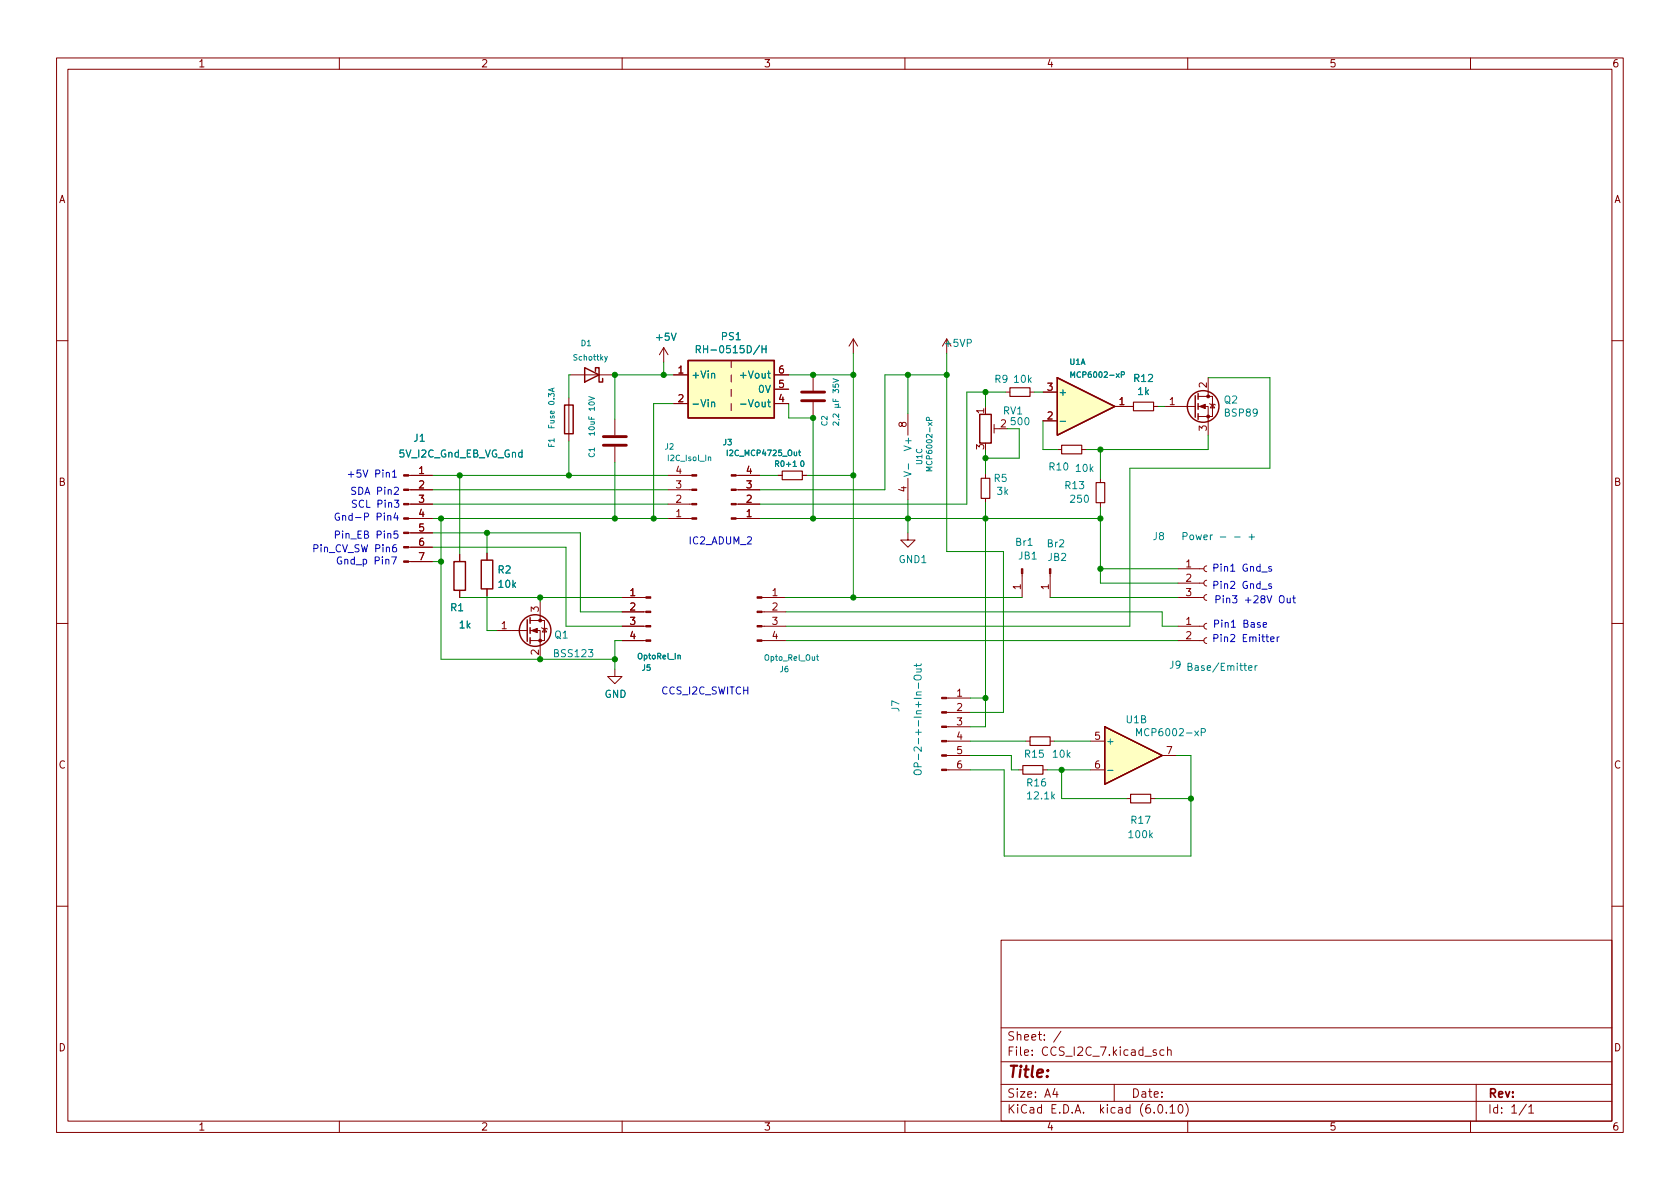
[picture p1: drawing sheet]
<svg xmlns="http://www.w3.org/2000/svg" width="297mm" height="210mm" viewBox="0 0 297 210" stroke-linecap="round" stroke-linejoin="round" font-family="sans-serif">
<g fill="none" stroke="#840000" stroke-width=".18">
<path d="M10 10.2h277v190.1h-277zM12 12.2h273v186.1h-273zM60 10.2v2M110 10.2v2M160 10.2v2M210 10.2v2M260 10.2v2M150.9 59.9l-.8 1.3M150.9 59.9v2.6M150.9 59.9l.7 1.3M10 60.2h2M100.6 70.4v7.6"/>
<path d="M100.8 66.3h7.7M108.7 74.2v2.8M108.7 79v2.8M117.3 61.5l-.7 1.2M117.3 61.5v2.5M117.3 61.5l.8 1.2M119.1 66.3h2.6M119.1 71.4h2.6M129.3 63.7v1.3M129.3 66.3v1.3M129.3 68.8v1.3M129.3 71.4v1.2"/>
<path d="M136.9 66.3h2.5M136.9 71.4h2.5M136.9 68.8h2.5M143.8 66.3v2.8M143.8 71.1v2.8M160.5 73.1v3.9M166.6 61.2l.8-1.3v2.6M175.8 75.1v1.5M175.8 75.8h1M177.8 69.3h.8M182.1 69.3h.8M184.4 69.3h2.5"/>
<path d="M184.4 74.4h2.5M186.9 79.5h.8M191.3 79.5h.7M197.1 71.9h3.3M204 71.9h.7M206 71.9h5.3M211.8 71.9h1.8v5.1M211.8 70.1h2.6v3.6h-2.6M213.6 66.8v3.3M213.9 71.4l.1 .1h.8l.1 .1M214.4 71.5l.4 .6h-.8zM285 60.2h2"/>
<path d="M72.2 99.3h4.3M72.2 96.8h4.3M72.2 94.2h4.3M72.2 91.7h4.3M72.2 89.1h4.3M72.2 86.6h4.3M72.2 84.1h4.3M81.3 98v1.3M86.1 97.8v1.3M118.1 91.7h4.2M118.1 89.1h4.2M118.1 86.6h4.2"/>
<path d="M118.1 84.1h4.2M130.1 91.7h4.3M130.1 89.1h4.3M130.1 86.6h4.3M130.1 84.1h4.3M137.5 84.1h.8M141.9 84.1h.7M160.5 94.2v1.3h1.3l-1.3 1.3-1.2-1.3h1.2M160.5 84.6v3.8M174.2 83.8v.8M174.2 88.1v.8M194.6 84.6v.7"/>
<path d="M194.6 88.9v.8M10 110.2h2M81.3 104.4v1.3M86.1 104.1v1.3M87.9 111.5h5.3M93.7 111.5h1.8v5.1M93.7 109.7h2.6v3.6h-2.6M95.5 106.4v3.3M95.8 111l.1 .1h.7l.2 .1M96.3 111.1l.3 .7h-.7zM108.7 118.4v1.2h1.3l-1.3 1.3-1.3-1.3h1.3M110 105.7h4.2"/>
<path d="M110 113.3h4.2M110 110.7h4.2M110 108.2h4.2M134.7 105.7h4.2M134.7 113.3h4.2M134.7 110.7h4.2M134.7 108.2h4.2M180.7 101.4v4.3M185.7 101.4v4.3M208.3 105.7h4.6M208.3 103.1h4.6M208.3 100.6h4.6"/>
<path d="M208.3 113.3h4.6M208.3 110.7h4.6M213.4 105.2l-.4 .1-.1 .4 .1 .3 .4 .2M213.4 102.6l-.4 .2-.1 .3 .1 .4 .4 .1M213.4 100.1l-.4 .1-.1 .4 .1 .3 .4 .2M213.4 112.8l-.4 .1-.1 .4 .1 .3 .4 .2M213.4 110.2l-.4 .2-.1 .3 .1 .4 .4 .1M285 110.2h2M167.4 136.1h4.2M167.4 133.6h4.2M167.4 131.1h4.2M167.4 128.5h4.2"/>
<path d="M167.4 126h4.2M167.4 123.4h4.2M180.1 136.1h.7M181.4 131.1h.7M184.4 136.1h.8M185.7 131.1h.7M192.8 136.1h2.5M192.8 131.1h2.5M205.5 133.6h2.5M199.1 141.2h.8M203.5 141.2h.7M10 160.2h2"/>
<path d="M177 166.3h108v32h-108zM285 160.2h2M60 198.3v2M110 198.3v2M160 198.3v2M177 194.8h108M177 191.8h108M177 187.8h108M177 181.8h108M186.5 192.5l-.4 1h1M186.9 193v1M187.6 182.4l-1.3 1.9"/>
<path d="M197 191.8v3M204.4 185.7l-.3-.1-.2 .2v.3l.5 .1v.4h-.5M204.9 195.4l.2-.1a.81 .81 0 0 1 .6 .7 .81 .81 0 0 1-.3 .8h-.2a.81 .81 0 0 1-.6-.6 .81 .81 0 0 1 .3-.8zM205.8 185.7l-.4-.1-.3 .3v.4l.1 .3h.6M206.2 196.7v.1M206.4 185.8l.2-.2 .4 .1 .1 .9M206.4 185.1v1.5M206.9 195.8l.4-.5v1.5M206.9 196.8h.8M208.5 195.4l.1-.1a.81 .81 0 0 1 .6 .7 .81 .81 0 0 1-.3 .8h-.1a.81 .81 0 0 1-.6-.6 .81 .81 0 0 1 .3-.8zM209.6 195.1a1.72 1.72 0 0 1 0 2.3M210 198.3v2"/>
<path d="M260 198.3v2M261 191.8v6.5M269.9 195.3l-1.3 1.9M270.3 195.8l.4-.5v1.5M270.3 196.8h.9"/>
</g>
<path d="M178.6 68.6h3.5v1.5h-3.5zM187.7 78.7h3.6v1.6h-3.6zM200.4 71.1h3.6v1.5h-3.6zM138.3 83.3h3.6v1.5h-3.6zM173.5 84.6h1.5v3.5h-1.5zM193.8 85.3h1.5v3.6h-1.5zM180.8 135.4h3.6v1.5h-3.6zM182.1 130.3h3.6v1.5h-3.6zM199.9 140.5h3.6v1.5h-3.6z" fill="none" stroke="#840000" stroke-width=".2"/>
<g fill="none" stroke="#840000" stroke-width=".25">
<path d="M99.8 71.6h1.5v5.1h-1.5zM103.4 65l2.5 1.3-2.5 1.3zM105.3 65.7v-.7h.6v2.6h.7v-.7M121.7 63.7h15.2v10.2h-15.2zM173.2 73.3h2.1v5.1h-2.1zM186.9 66.8l10.2 5.1-10.2 5.1zM211.3 70v3.8M211.8 69.6v1M211.8 71.4v1M211.8 73.1v1.1M80.3 99.3h2v5.1h-2zM85.1 99.1h2v5h-2z"/>
<path d="M93.2 109.6v3.8M93.7 109.2v1M93.7 111v1M93.7 112.8v1M195.3 128.5l10.2 5.1-10.2 5.1z"/>
<circle cx="212.7" cy="71.9" r="2.79"/>
<circle cx="94.6" cy="111.5" r="2.79"/>
</g>
<g fill="#840000" stroke="#840000" stroke-width=".18">
<path d="M212.1 71.9l1-.4v.8z"/>
<path d="M94 111.5l1-.4v.8z"/>
<path d="M180.6 100.6h.2v.8h-.2z"/>
<path d="M166.5 136h.9v.3h-.9z"/>
<path d="M166.5 133.5h.9v.2h-.9z"/>
<path d="M166.5 130.9h.9v.3h-.9z"/>
<path d="M166.5 128.4h.9v.2h-.9z"/>
<path d="M166.5 125.9h.9v.2h-.9z"/>
<path d="M166.5 123.3h.9v.3h-.9z"/>
<path d="M185.5 100.6h.3v.8h-.3z"/>
<path d="M71.4 99.2h.8v.2h-.8z"/>
<path d="M71.4 96.6h.8v.3h-.8z"/>
<path d="M71.4 94.1h.8v.3h-.8z"/>
<path d="M71.4 91.6h.8v.2h-.8z"/>
<path d="M71.4 89h.8v.3h-.8z"/>
<path d="M71.4 86.5h.8v.2h-.8z"/>
<path d="M71.4 83.9h.8v.3h-.8z"/>
<path d="M129.3 83.9h.8v.3h-.8z"/>
<path d="M129.3 86.5h.8v.2h-.8z"/>
<path d="M129.3 89h.8v.3h-.8z"/>
<path d="M129.3 91.6h.8v.2h-.8z"/>
<path d="M122.3 83.9h.9v.3h-.9z"/>
<path d="M122.3 86.5h.9v.2h-.9z"/>
<path d="M122.3 89h.9v.3h-.9z"/>
<path d="M122.3 91.6h.9v.2h-.9z"/>
<path d="M114.2 113.2h.9v.2h-.9z"/>
<path d="M114.2 110.6h.9v.3h-.9z"/>
<path d="M114.2 108.1h.9v.2h-.9z"/>
<path d="M114.2 105.5h.9v.3h-.9z"/>
<path d="M133.9 113.2h.8v.2h-.8z"/>
<path d="M133.9 110.6h.8v.3h-.8z"/>
<path d="M133.9 108.1h.8v.2h-.8z"/>
<path d="M133.9 105.5h.8v.3h-.8z"/>
<circle cx="213.6" cy="73.7" r=".25"/>
<circle cx="213.6" cy="70.1" r=".25"/>
<circle cx="95.5" cy="113.3" r=".25"/>
<circle cx="95.5" cy="109.7" r=".25"/>
</g>
<g fill="none" stroke="#008484" stroke-width=".18">
<path d="M98 68.6l-1 .3 1 .4M104.1 70.1l1 .4-1 .3M105.1 76.7h-1l.3 .3M105.1 76.4v.6M107.4 63l-.5 1M123.1 61.8l.6-.1 .1-.2v-.3l-.7-.1v1.3M123.4 61.8l.4 .6M125.8 66.1l.2-.1 .3 .1 .1 .8M125.8 71.2l.2-.1 .3 .1 .1 .7M130.9 71.5h1M134.7 61.7h.8M135.5 61.1v1.3"/>
<path d="M141.2 79.9h.4M141.3 79.6v.8l.3 .2M147.3 70.5v.5h1M147.3 69.5v-.6l.4 .3 .1-.3h.4l.1 .1-.1 .5M147.3 68v.4l.5 .1-.1-.5h.5l.1 .1-.1 .4M147.3 67l1 .3-1 .3M147.6 71.5l.6 .1 .1 .3-.2 .1M147.6 72h1M147.8 70.7v.3M148.2 74.1l.2 .1M148.3 74.6v.6l-.7-.6-.3 .2 .1 .4M148.3 73.2v.6l-.7-.6-.3 .2 .1 .4"/>
<path d="M148.3 71.4l-.2 .1M164.3 74.3v-.4l-.4-.1-.1 .5h1M187.4 74.5h1M189.3 66.7v-1l.4 .8 .3-.8v1M198.3 66.3l.4-.1 .1-.4-.5-.1v1M125.2 80.9h.4l.1 .6M159.8 83.4l1.3 .4-1.3 .5M160.6 82v1M164.8 82.6h-1l.7 .3-.7 .4h1M209.2 94.8h.6l.1-.2-.1-.3-.6-.1v1.2M210.4 94.7l.2-.1 .4 .1v.5l-.1 .2h-.3l-.2-.1zM220.8 95h1"/>
<path d="M221.3 94.5v.9M119.9 116l.3-.1 .1 .6M144.4 116.1h.3M144.5 115.8v.8l.2 .2M161.7 119.6a.81 .81 0 0 1 1.2 .1 .43 .43 0 0 1-.4 .5h-.5a.42 .42 0 0 1-.4-.2 .42 .42 0 0 1 .1-.4zM162 118.3h.9M162 117.4v.5M162.8 118.3l.1 .2-.1 .3h-.8M162.9 117.4l-.2 .3h-1.1M210.1 117.9l.5-.1 .1-.2v-.2l-.6-.1v1.3h.4l.2-.2 .1-.3-.3-.2M221.9 117.7v.9M222.3 117.7l-.4 .2"/>
<path d="M161.8 136.2a.86 .86 0 0 1 1.1 .2 .43 .43 0 0 1-.4 .6h-.5a.43 .43 0 0 1-.4-.3 .43 .43 0 0 1 .2-.5zM162.3 135.6l-.1-.6-.2-.1h-.3l-.1 .7h1.3M195.8 136.2h1M201 130.1v-1.3l.4 .9 .4-.9v1.3M212.4 129.5l.6-.1 .1-.1v-.3l-.7-.2v1.3"/>
</g>
<g fill="#ffffc2" stroke="#ffffc2" stroke-width=".18">
<path d="M195.3 128.5l10.2 5.1-10.2 5.1z"/>
<path d="M186.9 66.8l10.2 5.1-10.2 5.1z"/>
<path d="M121.7 63.7h15.2v10.2h-15.2z"/>
</g>
<path d="M106.7 78.7h4M106.7 77.2h4M141.7 70.9h4.1M141.7 69.3h4.1" fill="none" stroke="#840000" stroke-width=".51"/>
<g fill="none" stroke="#0000c2" stroke-width=".18">
<path d="M68.3 83.7l.2-.2 .3 .1v.8M68.6 91.3l.1-.1h.3l.1 .8M69.2 98.5h.9l-.6 1.2M69.4 83.5l.4-.4v1.3M69.4 84.4h.7M69.7 86.3l.5-.1 .3 .3-.8 .9h.8M69.7 88.4h.8l-.4 .5 .4 .2v.5l-.2 .1-.6-.1M70 90.7l-.4 .9h.8M70 96.3l-.4 .1a.85 .85 0 0 0 0 1.2l.5-.1v-.5l-.2-.2h-.3l-.2 .2M70.3 91.2v.8M70.3 93.9h-.6l-.1 .6 .2-.1 .5 .1 .1 .1-.1 .5-.2 .1-.5-.1M223.1 104.2h1"/>
<path d="M223.1 101.1h1M223.3 110.5l.6-.1v-.3h-.4l-.2 .2 .1 .6h.5M224.7 113l.6-.1-.1-.2-.4-.1-.1 .2v.6h.5M224.8 103.3l-.3-.1-.2 .2 .1 .2 .4 .1v.3h-.5M224.8 100.2h-.3l-.2 .2 .1 .1 .4 .2v.3h-.5M225.8 112.6v.9M226.2 112.6l-.4 .3M226.3 105.5l.2-.2a.43 .43 0 0 1 .5 .5v.4a.42 .42 0 0 1-.4 .4 .42 .42 0 0 1-.4-.4zM227.6 105.8v.7l.4 .1 .1-.1M228.1 105.8v.8M228.6 105.8h.4M228.7 105.3v1.1l.3 .2"/>
</g>
<g fill="none" stroke="#008400" stroke-width=".18">
<path d="M100.6 78v6.1M100.8 66.3h-.2v4.1M108.5 66.3h10.6M108.7 66.3v7.9M117.3 64v2.3M119.1 71.4h-3.5v20.3M139.4 71.4v2.5h4.4v17.8M139.4 66.3h11.5M150.9 62.5v43.2M160.5 66.3v6.8M167.4 66.3h-10.9v20.3h-22.1M167.4 62.5v35h10v28.5h-5.8"/>
<path d="M174.2 69.3v2.7M174.2 79.6v4.2M177.8 69.3h-6.9v19.8h-36.5M178.1 75.8h2.1v5.2h-6M182.9 69.3h1.5M184.4 74.4v5.1h2.5M194.6 79.5v5.1M204.7 71.9h1.3M213.6 77v2.5h-21.6M213.6 66.8h10.9v16h-24.7v27.9h-60.9M76.5 96.8h23.6v13.9h9.9M76.5 89.1h41.6"/>
<path d="M76.5 94.2h26.1v14h7.4M76.5 86.6h41.6M76.5 91.7h41.6M76.5 84.1h41.6M76.5 99.3h1.5M78 91.7v24.9h30.7M81.3 84.1v13.9M86.1 94.2v3.6M108.7 81.8v9.9M134.4 91.7h60.2M134.4 84.1h3.1M142.6 84.1h8.3"/>
<path d="M160.5 88.4v5.8M174.2 88.9v39.6h-2.6M194.6 89.7v13.4h13.7M81.3 105.7h28.7M86.1 105.4v6.1h1.8M95.5 105.7v.7M110 113.3h-1.3v5.1M138.9 105.7h41.8M138.9 108.2h66.6v2.5h2.8M138.9 113.3h69.4M185.7 105.7h22.6M194.6 100.6h13.7"/>
<path d="M171.6 123.4h2.6M171.6 131.1h9.8M171.6 133.6h7.2v2.5h1.3M185.2 136.1h7.6M186.4 131.1h6.4M187.7 136.1v5.1h11.4M208 133.6h2.6v17.8h-33.1v-15.3h-5.9M204.2 141.2h6.4"/>
</g>
<g fill="#008400" stroke="#008400" stroke-width=".18">
<circle cx="108.7" cy="116.6" r=".46"/>
<circle cx="95.5" cy="116.6" r=".46"/>
<circle cx="78" cy="91.7" r=".46"/>
<circle cx="81.3" cy="84.1" r=".46"/>
<circle cx="108.7" cy="91.7" r=".46"/>
<circle cx="95.5" cy="105.7" r=".46"/>
<circle cx="86.1" cy="94.2" r=".46"/>
<circle cx="78" cy="99.3" r=".46"/>
<circle cx="194.6" cy="79.5" r=".46"/>
<circle cx="194.6" cy="100.6" r=".46"/>
<circle cx="174.2" cy="91.7" r=".46"/>
<circle cx="150.9" cy="105.7" r=".46"/>
<circle cx="174.2" cy="81" r=".46"/>
<circle cx="174.2" cy="69.3" r=".46"/>
<circle cx="194.6" cy="91.7" r=".46"/>
<circle cx="143.8" cy="91.7" r=".46"/>
<circle cx="100.6" cy="84.1" r=".46"/>
<circle cx="143.8" cy="73.9" r=".46"/>
<circle cx="143.8" cy="66.3" r=".46"/>
<circle cx="108.7" cy="66.3" r=".46"/>
<circle cx="115.6" cy="91.7" r=".46"/>
<circle cx="117.3" cy="66.3" r=".46"/>
<circle cx="174.2" cy="123.4" r=".46"/>
<circle cx="210.6" cy="141.2" r=".46"/>
<circle cx="187.7" cy="136.1" r=".46"/>
<circle cx="160.5" cy="91.7" r=".46"/>
<circle cx="150.9" cy="84.1" r=".46"/>
<circle cx="150.9" cy="66.3" r=".46"/>
<circle cx="160.5" cy="66.3" r=".46"/>
<circle cx="167.4" cy="66.3" r=".46"/>
</g>
<text font-size="2.8" fill="#840000" x="178" y="190.6">Title:</text>
<g font-size="2.1" fill="#840000">
<text x="178" y="184">Sheet: /</text>
<text x="178" y="186.7">File: CCS_I2C_7.kicad_sch</text>
<text x="178" y="196.9">KiCad E.D.A. kicad (6.0.10)</text>
<text x="178" y="194.1">Size: A4</text>
<text x="200" y="194.1">Date:</text>
<text x="263" y="194.1">Rev:</text>
<text x="263" y="196.9">Id: 1/1</text>
</g>
<g font-size="1.8" fill="#840000">
<text x="35" y="11.9">1</text>
<text x="85" y="11.9">2</text>
<text x="135" y="11.9">3</text>
<text x="185" y="11.9">4</text>
<text x="235" y="11.9">5</text>
<text x="285" y="11.9">6</text>
<text x="10.3" y="35.9">A</text>
<text x="285.3" y="35.9">A</text>
<text x="119.9" y="66">1</text>
<text x="119.9" y="71.1">2</text>
<text x="137.7" y="71.1">4</text>
<text x="137.7" y="68.6">5</text>
<text x="137.7" y="66">6</text>
<text x="185.2" y="69.1">3</text>
<text x="197.9" y="71.6">1</text>
<text x="206.8" y="71.6">1</text>
<text x="213.4" y="68.6" transform="rotate(-90 213.4 68.6)">2</text>
<text x="160.3" y="75.5" transform="rotate(-90 160.3 75.5)">8</text>
<text x="174" y="73.1" transform="rotate(-90 174 73.1)">1</text>
<text x="176.9" y="75.6">2</text>
<text x="185.2" y="74.2">2</text>
<text x="213.4" y="76.2" transform="rotate(-90 213.4 76.2)">3</text>
<text x="74.1" y="83.8">1</text>
<text x="119.5" y="83.8">4</text>
<text x="132" y="83.8">4</text>
<text x="174" y="79.5" transform="rotate(-90 174 79.5)">3</text>
<text x="10.3" y="85.9">B</text>
<text x="74.1" y="86.4">2</text>
<text x="74.1" y="88.9">3</text>
<text x="119.5" y="88.9">2</text>
<text x="119.5" y="86.4">3</text>
<text x="132" y="88.9">2</text>
<text x="132" y="86.4">3</text>
<text x="160.3" y="87" transform="rotate(-90 160.3 87)">4</text>
<text x="285.3" y="85.9">B</text>
<text x="74.1" y="91.4">4</text>
<text x="74.1" y="94">5</text>
<text x="119.5" y="91.4">1</text>
<text x="132" y="91.4">1</text>
<text x="74.1" y="96.5">6</text>
<text x="74.1" y="99.1">7</text>
<text x="209.7" y="100.3">1</text>
<text x="111.4" y="105.4">1</text>
<text x="111.4" y="107.9">2</text>
<text x="136.5" y="105.4">1</text>
<text x="136.5" y="107.9">2</text>
<text x="180.5" y="104.2" transform="rotate(-90 180.5 104.2)">1</text>
<text x="185.4" y="104.2" transform="rotate(-90 185.4 104.2)">1</text>
<text x="209.7" y="102.9">2</text>
<text x="209.7" y="105.4">3</text>
<text x="88.7" y="111.2">1</text>
<text x="95.2" y="108.2" transform="rotate(-90 95.2 108.2)">3</text>
<text x="111.4" y="110.5">3</text>
<text x="111.4" y="113">4</text>
<text x="136.5" y="110.5">3</text>
<text x="136.5" y="113">4</text>
<text x="209.7" y="110.5">1</text>
<text x="209.7" y="113">2</text>
<text x="95.2" y="115.8" transform="rotate(-90 95.2 115.8)">2</text>
<text x="169.2" y="123.2">1</text>
<text x="169.2" y="125.7">2</text>
<text x="169.2" y="128.3">3</text>
<text x="169.2" y="130.8">4</text>
<text x="193.6" y="130.8">5</text>
<text x="10.3" y="135.9">C</text>
<text x="169.2" y="133.3">5</text>
<text x="169.2" y="135.9">6</text>
<text x="193.6" y="135.9">6</text>
<text x="206.3" y="133.3">7</text>
<text x="285.3" y="135.9">C</text>
<text x="10.3" y="185.9">D</text>
<text x="285.3" y="185.9">D</text>
<text x="35" y="199.9">1</text>
<text x="85" y="199.9">2</text>
<text x="135" y="199.9">3</text>
<text x="185" y="199.9">4</text>
<text x="235" y="199.9">5</text>
<text x="285" y="199.9">6</text>
</g>
<g font-size="1.8" fill="#008484">
<text x="116.1" y="60.2">+5V</text>
<text x="124.2" y="62.5">RH-0515D/H</text>
<text x="127.6" y="60.1">PS1</text>
<text x="167.2" y="61.3">+5VP</text>
<text x="122.2" y="66.9">+Vin</text>
<text x="131.4" y="66.9">+Vout</text>
<text x="134.2" y="69.5">0V</text>
<text x="175.9" y="67.7">R9</text>
<text x="179.4" y="67.7">10k</text>
<text x="187.1" y="70">+</text>
<text x="200.6" y="67.5">R12</text>
<text x="201.2" y="69.8">1k</text>
<text x="216.5" y="71.3">Q2</text>
<text x="122.2" y="72">-Vin</text>
<text x="131.9" y="72">-Vout</text>
<text x="177.4" y="73.3">RV1</text>
<text x="178.9" y="75.2">500</text>
<text x="216.6" y="73.7">BSP89</text>
<text x="70.6" y="80.9">5V_I2C_Gnd_EB_VG_Gnd</text>
<text x="73.2" y="78.1">J1</text>
<text x="161.2" y="79.3" transform="rotate(-90 161.2 79.3)">V+</text>
<text x="185.6" y="83.2">R10</text>
<text x="190.3" y="83.4">10k</text>
<text x="175.8" y="85.2">R5</text>
<text x="176.3" y="87.5">3k</text>
<text x="188.4" y="86.5">R13</text>
<text x="189.4" y="88.9">250</text>
<text x="203.9" y="95.5">J8</text>
<text x="211" y="95.5">Power - - +</text>
<text x="88.1" y="101.4">R2</text>
<text x="159" y="99.6">GND1</text>
<text x="179.6" y="96.5">Br1</text>
<text x="180.1" y="98.9">JB1</text>
<text x="185.2" y="96.8">Br2</text>
<text x="185.3" y="99.2">JB2</text>
<text x="88.2" y="103.9">10k</text>
<text x="79.7" y="108.1">R1</text>
<text x="81.2" y="111.1">1k</text>
<text x="98.1" y="112.9">Q1</text>
<text x="98.1" y="116.2">BSS123</text>
<text x="206.8" y="118.2">J9</text>
<text x="210.7" y="118.6">Base/Emitter</text>
<text x="106.9" y="123.4">GND</text>
<text x="159" y="125.8" transform="rotate(-90 159 125.8)">J7</text>
<text x="195.5" y="131.7">+</text>
<text x="199.1" y="127.9">U1B</text>
<text x="201.7" y="130.2">MCP6002-xP</text>
<text x="162.9" y="134.3" transform="rotate(-90 162.9 134.3)">OP-2-+-In+In-Out</text>
<text x="181.3" y="134">R15</text>
<text x="186.2" y="134">10k</text>
<text x="181.7" y="139.1">R16</text>
<text x="181.9" y="141.3">12.1k</text>
<text x="199.7" y="148.2">100k</text>
<text x="200.1" y="145.7">R17</text>
</g>
<g font-size="1.8" fill="#0000c2">
<text x="61.2" y="84.4">+5V Pin1</text>
<text x="61.8" y="87.5">SDA Pin2</text>
<text x="62" y="89.8">SCL Pin3</text>
<text x="58.9" y="92.1">Gnd-P Pin4</text>
<text x="58.9" y="95.2">Pin_EB Pin5</text>
<text x="55.1" y="97.7">Pin_CV_SW Pin6</text>
<text x="59.3" y="99.8">Gnd_p Pin7</text>
<text x="121.7" y="96.3">IC2_ADUM_2</text>
<text x="214.2" y="101.1">Pin1 Gnd_s</text>
<text x="214.2" y="104.1">Pin2 Gnd_s</text>
<text x="214.6" y="106.7">Pin3 +28V Out</text>
<text x="214.2" y="113.5">Pin2 Emitter</text>
<text x="214.4" y="111">Pin1 Base</text>
<text x="116.8" y="122.8">CCS_I2C_SWITCH</text>
</g>
<g font-size="1.4" fill="#008484">
<text x="101.5" y="63.7">Schottky</text>
<text x="102.8" y="61.2">D1</text>
<text x="189.1" y="64.5">U1A</text>
<text x="189.9" y="66.8">MCP6002-xP</text>
<text x="98" y="75.5" transform="rotate(-90 98 75.5)">Fuse 0.3A</text>
<text x="105.1" y="76.6" transform="rotate(-90 105.1 76.6)">10uF 10V</text>
<text x="146.3" y="75.3" transform="rotate(-90 146.3 75.3)">C2</text>
<text x="98" y="79.1" transform="rotate(-90 98 79.1)">F1</text>
<text x="105.1" y="80.9" transform="rotate(-90 105.1 80.9)">C1</text>
<text x="117.6" y="79.5">J2</text>
<text x="118.3" y="81.5">I2C_Isol_In</text>
<text x="127.9" y="78.7">J3</text>
<text x="128.9" y="80.6">I2C_MCP4725_Out</text>
<text x="137.3" y="82.5">R0+1</text>
<text x="141.5" y="82.5">0</text>
<text x="163.1" y="82.1" transform="rotate(-90 163.1 82.1)">U1C</text>
<text x="164.8" y="82.7" transform="rotate(-90 164.8 82.7)">MCP6002-xP</text>
<text x="112.9" y="116.6">OptoRel_In</text>
<text x="113.5" y="118.6">J5</text>
<text x="135.3" y="116.8">Opto_Rel_Out</text>
<text x="137.9" y="118.9">J6</text>
</g>
</svg>
